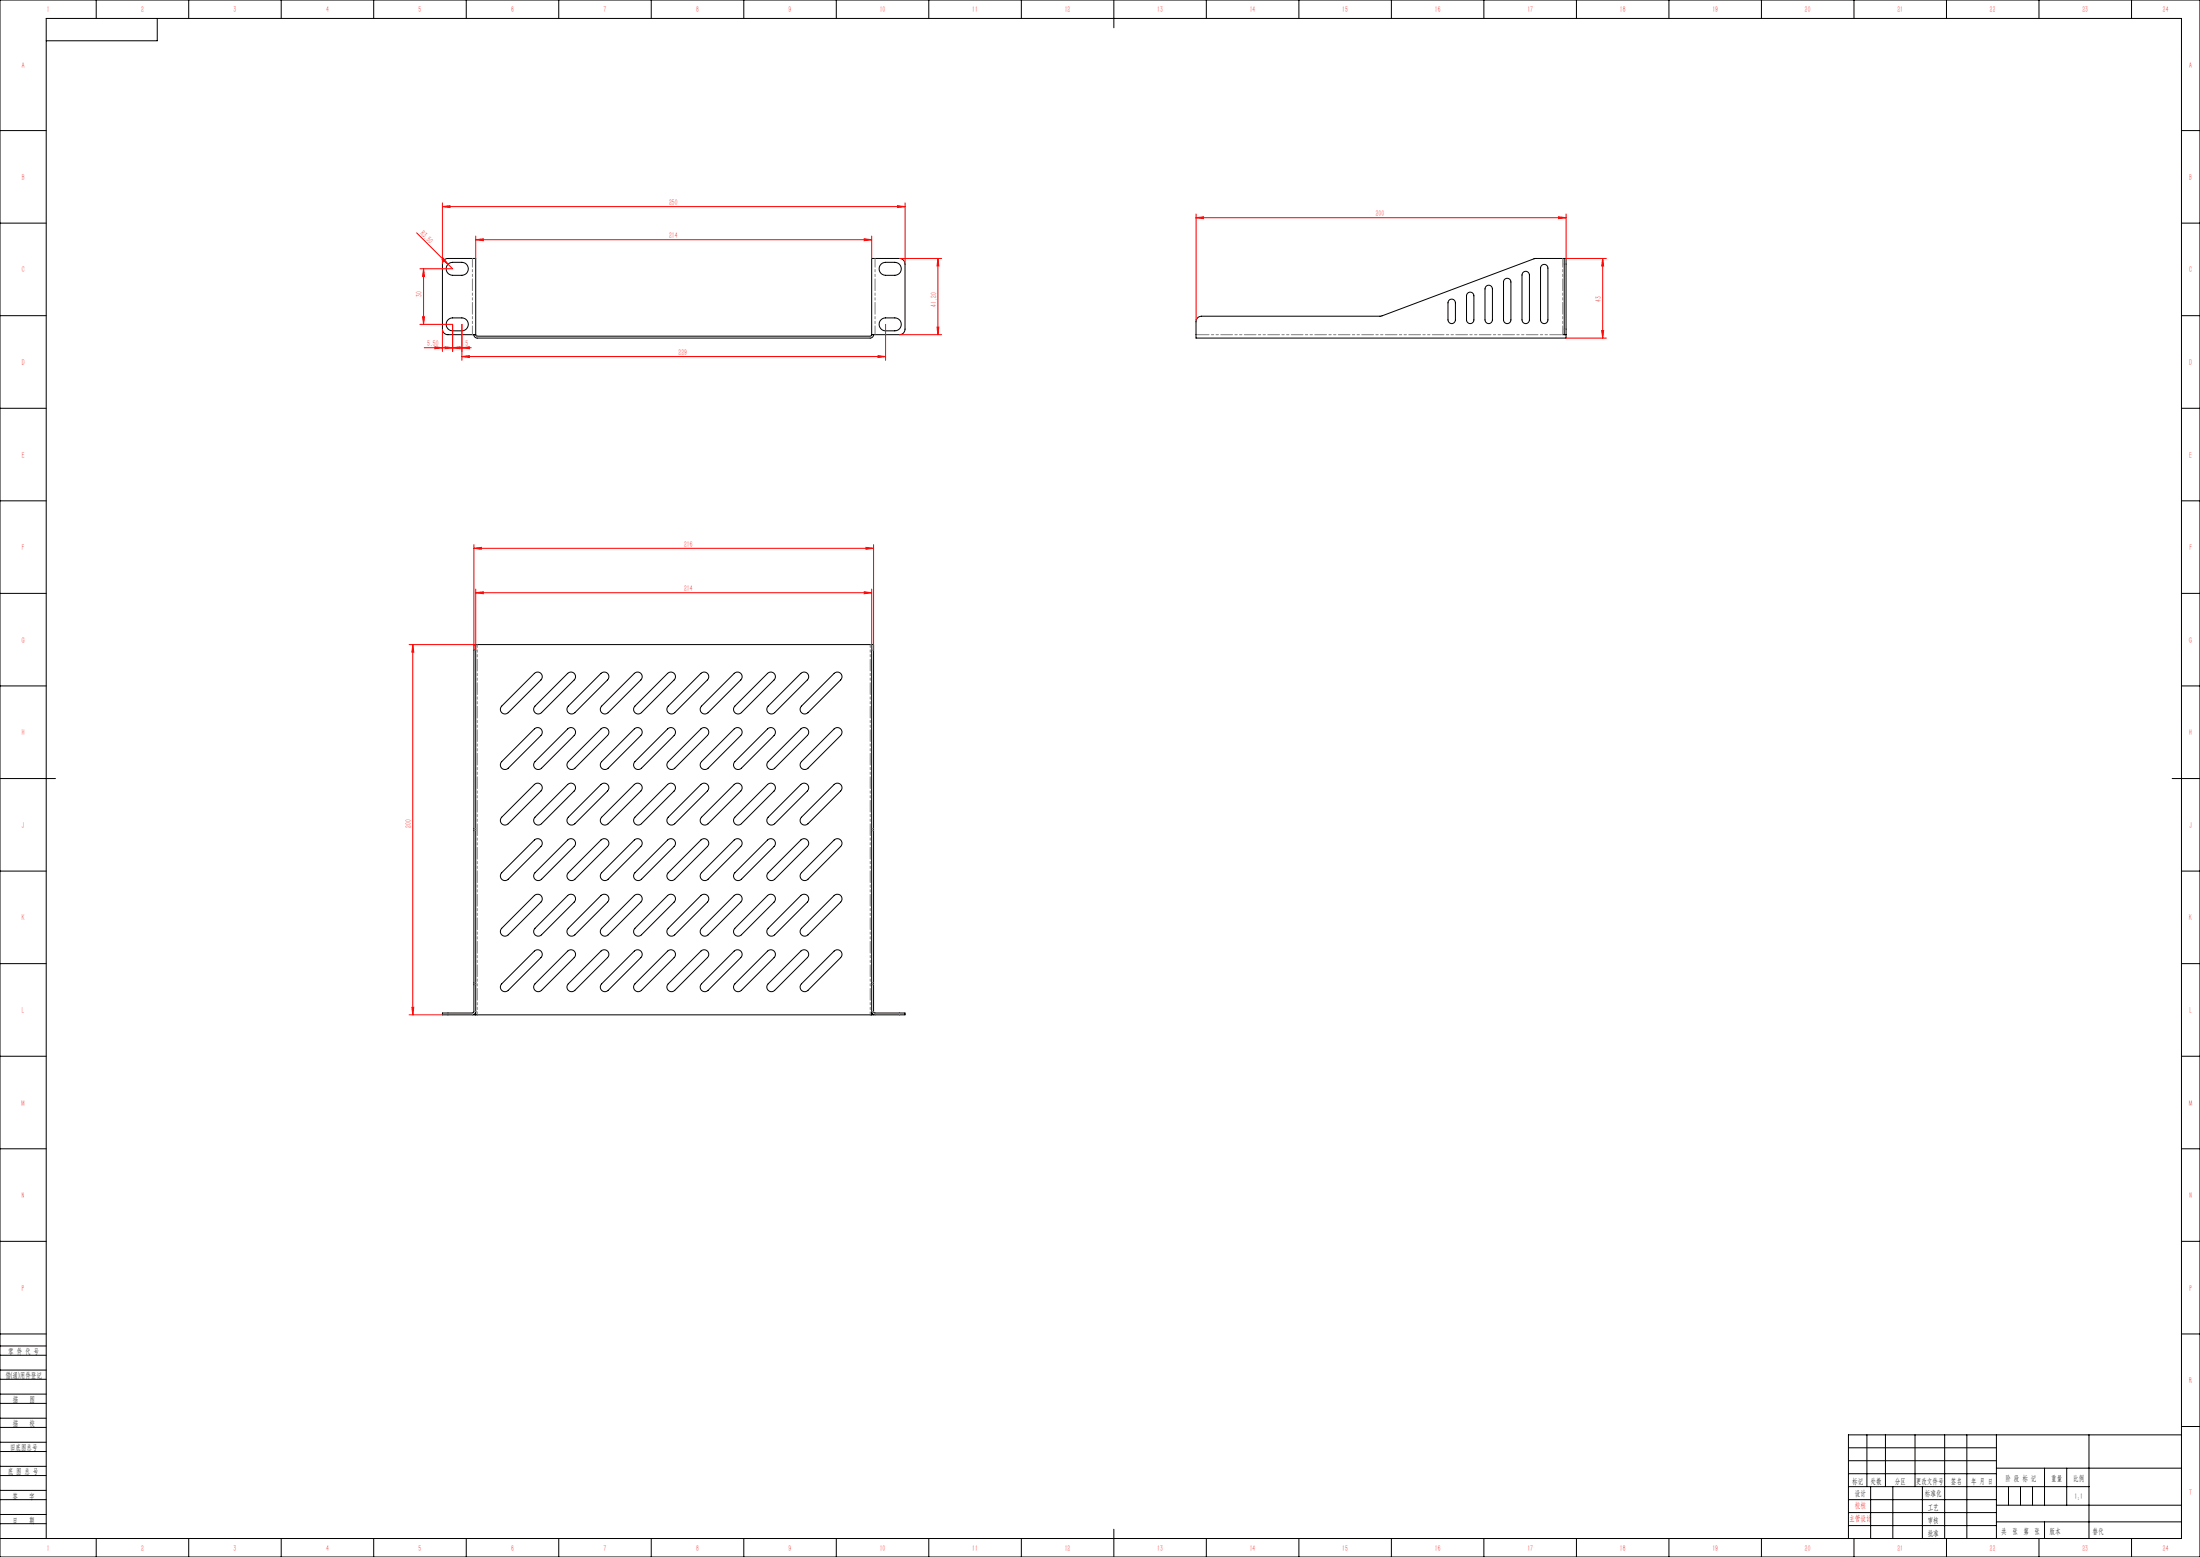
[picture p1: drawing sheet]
<svg xmlns="http://www.w3.org/2000/svg" width="1189mm" height="841mm" viewBox="0 0 1189 841" stroke-linecap="round" stroke-linejoin="round" font-family="sans-serif">
<g fill="none" stroke="#000" stroke-width=".54">
<path d="M0 0h1189v841h-1189zM52 0v10M85 10v12h-60M102 0v10M152 0v10M202 0v10M252 0v10M302 0v10M352 0v10M402 0v10M452 0v10M502 0v10"/>
<path d="M552 0v10M602 0v15M652 0v10M702 0v10M752 0v10M802 0v10M852 0v10M902 0v10M952 0v10M1002 0v10M1052 0v10M1102 0v10"/>
<path d="M1152 0v10M0 71h25M1179 71h10M0 121h25M845 140v41M845 140a1.5 1.5 0 0 1 2 1 1.5 1.5 0 0 1-1 1v39M845 140h-16l-83 31h-97a3 3 0 0 0-3 3v9h200v-2M1179 121h10M242 143l3-1h5a4 4 0 0 1 3 3 4 4 0 0 1-3 4h-5a4 4 0 0 1-4-2 4 4 0 0 1 1-4zM476 143l3-1h5a4 4 0 0 1 3 3 4 4 0 0 1-3 4h-5a4 4 0 0 1-4-2 4 4 0 0 1 1-4zM793 159l2-1 1 1 1 14a2 2 0 0 1-2 2 2 2 0 0 1-2-2v-13zM803 155l2-1 1 1 1 1v17a2 2 0 0 1-2 2 2 2 0 0 1-2-2v-17z"/>
<path d="M813 151l2-1 1 2 1 21a2 2 0 0 1-2 2 2 2 0 0 1-2-2v-21zM823 147h2h1l1 2v24a2 2 0 0 1-2 2 2 2 0 0 1-2-2v-24zM833 144l2-1 1 1 1 1v28a2 2 0 0 1-2 2 2 2 0 0 1-2-2v-28zM0 171h25M242 173l2-1h6a3 3 0 0 1 3 3 3 3 0 0 1-3 4h-5a3 3 0 0 1-4-2 3 3 0 0 1 1-4zM476 173l2-1h6a3 3 0 0 1 3 3 3 3 0 0 1-3 4h-5a3 3 0 0 1-4-2 3 3 0 0 1 1-4zM783 162h2l1 1 1 10a2 2 0 0 1-2 2 2 2 0 0 1-2-2v-9zM1179 171h10M256 181h-14a3 3 0 0 1-3-3v-35a3 3 0 0 1 3-3h15v41M256 181l1 1 1 1h212l2-1v-1M256 181h1M257 181l1 1h212l1-1"/>
<path d="M471 181v-41h15a3 3 0 0 1 3 3v35a3 3 0 0 1-3 3h-14M471 181h1M845 181h.1M845 181h1M0 221h25M1179 221h10M0 271h25M1179 271h10M0 321h25M1179 321h10M257 348a1.5 1.5 0 0 0-1 1 1.5 1.5 0 0 0 0 2v195l-1 1h-13a1.5 1.5 0 0 0-2 0 1.5 1.5 0 0 0-1 1h17l1-1v-1M257 348v200"/>
<path d="M257 348h214M471 348a1.4 1.4 0 0 1 1 1 1.4 1.4 0 0 1 0 2v196h1h14a1.5 1.5 0 0 1 2 1h-16h-1l-1-2M471 348v200M0 371h25M289 364a2.5 2.5 0 0 1 3 0 2.5 2.5 0 0 1 0 3l-17 18a2.5 2.5 0 0 1-4 0 2.5 2.5 0 0 1 0-4zM307 364a2.5 2.5 0 0 1 3 0 2.5 2.5 0 0 1 0 3l-17 18a2.5 2.5 0 0 1-4 0 2.5 2.5 0 0 1 0-4zM325 364a2.5 2.5 0 0 1 3 0 2.5 2.5 0 0 1 0 3l-17 18a2.5 2.5 0 0 1-4 0 2.5 2.5 0 0 1 0-4zM361 364a2.5 2.5 0 0 1 3 0 2.5 2.5 0 0 1 0 3l-17 18a2.5 2.5 0 0 1-4 0 2.5 2.5 0 0 1 0-4zM379 364a2.5 2.5 0 0 1 3 0 2.5 2.5 0 0 1 0 3l-17 18a2.5 2.5 0 0 1-4 0 2.5 2.5 0 0 1 0-4zM397 364a2.5 2.5 0 0 1 3 0 2.5 2.5 0 0 1 0 3l-17 18a2.5 2.5 0 0 1-4 0 2.5 2.5 0 0 1 0-4zM1179 371h10M289 394a2.5 2.5 0 0 1 3 0 2.5 2.5 0 0 1 0 3l-17 18a2.5 2.5 0 0 1-4 0 2.5 2.5 0 0 1 0-4z"/>
<path d="M307 394a2.5 2.5 0 0 1 3 0 2.5 2.5 0 0 1 0 3l-17 18a2.5 2.5 0 0 1-4 0 2.5 2.5 0 0 1 0-4zM325 394a2.5 2.5 0 0 1 3 0 2.5 2.5 0 0 1 0 3l-17 18a2.5 2.5 0 0 1-4 0 2.5 2.5 0 0 1 0-4zM325 381l18-17a2.5 2.5 0 0 1 3 0 2.5 2.5 0 0 1 0 3l-17 18a2.5 2.5 0 0 1-4 0 2.5 2.5 0 0 1 0-4zM361 394a2.5 2.5 0 0 1 3 0 2.5 2.5 0 0 1 0 3l-17 18a2.5 2.5 0 0 1-4 0 2.5 2.5 0 0 1 0-4zM379 394a2.5 2.5 0 0 1 3 0 2.5 2.5 0 0 1 0 3l-17 18a2.5 2.5 0 0 1-4 0 2.5 2.5 0 0 1 0-4zM397 394a2.5 2.5 0 0 1 3 0 2.5 2.5 0 0 1 0 3l-17 18a2.5 2.5 0 0 1-4 0 2.5 2.5 0 0 1 0-4zM397 381l18-17a2.5 2.5 0 0 1 3 0 2.5 2.5 0 0 1 0 3l-17 18a2.5 2.5 0 0 1-4 0 2.5 2.5 0 0 1 0-4zM415 381l18-17a2.5 2.5 0 0 1 3 0 2.5 2.5 0 0 1 0 3l-17 18a2.5 2.5 0 0 1-4 0 2.5 2.5 0 0 1 0-4zM433 381l18-17a2.5 2.5 0 0 1 3 0 2.5 2.5 0 0 1 0 3l-17 18a2.5 2.5 0 0 1-4 0 2.5 2.5 0 0 1 0-4zM325 411l18-17a2.5 2.5 0 0 1 3 0 2.5 2.5 0 0 1 0 3l-17 18a2.5 2.5 0 0 1-4 0 2.5 2.5 0 0 1 0-4zM397 411l18-17a2.5 2.5 0 0 1 3 0 2.5 2.5 0 0 1 0 3l-17 18a2.5 2.5 0 0 1-4 0 2.5 2.5 0 0 1 0-4zM415 411l18-17a2.5 2.5 0 0 1 3 0 2.5 2.5 0 0 1 0 3l-17 18a2.5 2.5 0 0 1-4 0 2.5 2.5 0 0 1 0-4z"/>
<path d="M433 411l18-17a2.5 2.5 0 0 1 3 0 2.5 2.5 0 0 1 0 3l-17 18a2.5 2.5 0 0 1-4 0 2.5 2.5 0 0 1 0-4zM0 421h30M289 424a2.5 2.5 0 0 1 3 0 2.5 2.5 0 0 1 0 3l-17 18a2.5 2.5 0 0 1-4 0 2.5 2.5 0 0 1 0-4zM307 424a2.5 2.5 0 0 1 3 0 2.5 2.5 0 0 1 0 3l-17 18a2.5 2.5 0 0 1-4 0 2.5 2.5 0 0 1 0-4zM325 424a2.5 2.5 0 0 1 3 0 2.5 2.5 0 0 1 0 3l-17 18a2.5 2.5 0 0 1-4 0 2.5 2.5 0 0 1 0-4zM361 424a2.5 2.5 0 0 1 3 0 2.5 2.5 0 0 1 0 3l-17 18a2.5 2.5 0 0 1-4 0 2.5 2.5 0 0 1 0-4zM379 424a2.5 2.5 0 0 1 3 0 2.5 2.5 0 0 1 0 3l-17 18a2.5 2.5 0 0 1-4 0 2.5 2.5 0 0 1 0-4zM397 424a2.5 2.5 0 0 1 3 0 2.5 2.5 0 0 1 0 3l-17 18a2.5 2.5 0 0 1-4 0 2.5 2.5 0 0 1 0-4zM1174 421h15M289 454a2.5 2.5 0 0 1 3 0 2.5 2.5 0 0 1 0 3l-17 18a2.5 2.5 0 0 1-4 0 2.5 2.5 0 0 1 0-4zM307 454a2.5 2.5 0 0 1 3 0 2.5 2.5 0 0 1 0 3l-17 18a2.5 2.5 0 0 1-4 0 2.5 2.5 0 0 1 0-4zM325 454a2.5 2.5 0 0 1 3 0 2.5 2.5 0 0 1 0 3l-17 18a2.5 2.5 0 0 1-4 0 2.5 2.5 0 0 1 0-4z"/>
<path d="M325 441l18-17a2.5 2.5 0 0 1 3 0 2.5 2.5 0 0 1 0 3l-17 18a2.5 2.5 0 0 1-4 0 2.5 2.5 0 0 1 0-4zM361 454a2.5 2.5 0 0 1 3 0 2.5 2.5 0 0 1 0 3l-17 18a2.5 2.5 0 0 1-4 0 2.5 2.5 0 0 1 0-4zM379 454a2.5 2.5 0 0 1 3 0 2.5 2.5 0 0 1 0 3l-17 18a2.5 2.5 0 0 1-4 0 2.5 2.5 0 0 1 0-4zM397 454a2.5 2.5 0 0 1 3 0 2.5 2.5 0 0 1 0 3l-17 18a2.5 2.5 0 0 1-4 0 2.5 2.5 0 0 1 0-4zM397 441l18-17a2.5 2.5 0 0 1 3 0 2.5 2.5 0 0 1 0 3l-17 18a2.5 2.5 0 0 1-4 0 2.5 2.5 0 0 1 0-4zM415 454a2.5 2.5 0 0 1 3 0 2.5 2.5 0 0 1 0 3l-17 18a2.5 2.5 0 0 1-4 0 2.5 2.5 0 0 1 0-4zM415 441l18-17a2.5 2.5 0 0 1 3 0 2.5 2.5 0 0 1 0 3l-17 18a2.5 2.5 0 0 1-4 0 2.5 2.5 0 0 1 0-4zM433 441l18-17a2.5 2.5 0 0 1 3 0 2.5 2.5 0 0 1 0 3l-17 18a2.5 2.5 0 0 1-4 0 2.5 2.5 0 0 1 0-4zM0 471h25M325 471l18-17a2.5 2.5 0 0 1 3 0 2.5 2.5 0 0 1 0 3l-17 18a2.5 2.5 0 0 1-4 0 2.5 2.5 0 0 1 0-4zM415 471l18-17a2.5 2.5 0 0 1 3 0 2.5 2.5 0 0 1 0 3l-17 18a2.5 2.5 0 0 1-4 0 2.5 2.5 0 0 1 0-4zM433 471l18-17a2.5 2.5 0 0 1 3 0 2.5 2.5 0 0 1 0 3l-17 18a2.5 2.5 0 0 1-4 0 2.5 2.5 0 0 1 0-4z"/>
<path d="M1179 471h10M289 484a2.5 2.5 0 0 1 3 0 2.5 2.5 0 0 1 0 3l-17 18a2.5 2.5 0 0 1-4 0 2.5 2.5 0 0 1 0-4zM307 484a2.5 2.5 0 0 1 3 0 2.5 2.5 0 0 1 0 3l-17 18a2.5 2.5 0 0 1-4 0 2.5 2.5 0 0 1 0-4zM325 484a2.5 2.5 0 0 1 3 0 2.5 2.5 0 0 1 0 3l-17 18a2.5 2.5 0 0 1-4 0 2.5 2.5 0 0 1 0-4zM343 484a2.5 2.5 0 0 1 3 0 2.5 2.5 0 0 1 0 3l-17 18a2.5 2.5 0 0 1-4 0 2.5 2.5 0 0 1 0-4zM361 484a2.5 2.5 0 0 1 3 0 2.5 2.5 0 0 1 0 3l-17 18a2.5 2.5 0 0 1-4 0 2.5 2.5 0 0 1 0-4zM379 484a2.5 2.5 0 0 1 3 0 2.5 2.5 0 0 1 0 3l-17 18a2.5 2.5 0 0 1-4 0 2.5 2.5 0 0 1 0-4zM397 484a2.5 2.5 0 0 1 3 0 2.5 2.5 0 0 1 0 3l-17 18a2.5 2.5 0 0 1-4 0 2.5 2.5 0 0 1 0-4zM415 484a2.5 2.5 0 0 1 3 0 2.5 2.5 0 0 1 0 3l-17 18a2.5 2.5 0 0 1-4 0 2.5 2.5 0 0 1 0-4zM433 484a2.5 2.5 0 0 1 3 0 2.5 2.5 0 0 1 0 3l-17 18a2.5 2.5 0 0 1-4 0 2.5 2.5 0 0 1 0-4zM451 484a2.5 2.5 0 0 1 3 0 2.5 2.5 0 0 1 0 3l-17 18a2.5 2.5 0 0 1-4 0 2.5 2.5 0 0 1 0-4zM289 514a2.5 2.5 0 0 1 3 0 2.5 2.5 0 0 1 0 3l-17 18a2.5 2.5 0 0 1-4 0 2.5 2.5 0 0 1 0-4z"/>
<path d="M307 514a2.5 2.5 0 0 1 3 0 2.5 2.5 0 0 1 0 3l-17 18a2.5 2.5 0 0 1-4 0 2.5 2.5 0 0 1 0-4zM325 514a2.5 2.5 0 0 1 3 0 2.5 2.5 0 0 1 0 3l-17 18a2.5 2.5 0 0 1-4 0 2.5 2.5 0 0 1 0-4zM361 514a2.5 2.5 0 0 1 3 0 2.5 2.5 0 0 1 0 3l-17 18a2.5 2.5 0 0 1-4 0 2.5 2.5 0 0 1 0-4zM379 514a2.5 2.5 0 0 1 3 0 2.5 2.5 0 0 1 0 3l-17 18a2.5 2.5 0 0 1-4 0 2.5 2.5 0 0 1 0-4zM397 514a2.5 2.5 0 0 1 3 0 2.5 2.5 0 0 1 0 3l-17 18a2.5 2.5 0 0 1-4 0 2.5 2.5 0 0 1 0-4zM0 521h25M325 531l18-17a2.5 2.5 0 0 1 3 0 2.5 2.5 0 0 1 0 3l-17 18a2.5 2.5 0 0 1-4 0 2.5 2.5 0 0 1 0-4zM397 531l18-17a2.5 2.5 0 0 1 3 0 2.5 2.5 0 0 1 0 3l-17 18a2.5 2.5 0 0 1-4 0 2.5 2.5 0 0 1 0-4zM415 531l18-17a2.5 2.5 0 0 1 3 0 2.5 2.5 0 0 1 0 3l-17 18a2.5 2.5 0 0 1-4 0 2.5 2.5 0 0 1 0-4zM433 531l18-17a2.5 2.5 0 0 1 3 0 2.5 2.5 0 0 1 0 3l-17 18a2.5 2.5 0 0 1-4 0 2.5 2.5 0 0 1 0-4zM1179 521h10M256 548h1"/>
<path d="M257 548h214M472 548h-1M0 571h25M1179 571h10M0 621h25M1179 621h10M0 671h25M1179 671h10M0 732h25M0 727h25M0 721h25M1179 721h10"/>
<path d="M0 745h25M0 740h25M0 758h25M0 753h25M0 771h25M0 766h25M0 779h25M1009 775v28M1019 775v28M1035 775v28M1051 775v56M1063 775v56"/>
<path d="M1079 775v56M1129 775v56M1179 771h10M1179 775h-180v56M0 784h25M0 797h25M0 792h25M999 782h80M999 789h80M999 796h80M1079 793h100M1105 793v20"/>
<path d="M1117 793v20M0 810h25M0 805h25M0 818h25M999 810h80M999 803h130M999 817h80M1011 803v28M1023 803v28M1039 803v28M1079 813h100M1085 803v10"/>
<path d="M1092 803v10M1098 803v10M0 823h25M0 831h1179v-821h-1154v821M52 831v10M102 831v10M152 831v10M202 831v10M252 831v10M302 831v10M352 831v10M402 831v10"/>
<path d="M452 831v10M502 831v10M552 831v10M602 826v15M652 831v10M702 831v10M752 831v10M802 831v10M852 831v10M902 831v10M952 831v10M999 824h80"/>
<path d="M1002 831v10M1052 831v10M1079 822h100M1102 831v10M1105 822v9M1152 831v10"/>
</g>
<path d="M255 140v41M845 140v41M473 181v-41" fill="none" stroke="#808080" stroke-width=".54" stroke-dasharray="6.3 1.3 1.3 1.3 1.3 1.3" stroke-dashoffset="1.6"/>
<g fill="none" stroke="#808080" stroke-width=".54" stroke-dasharray="6.3 1.3 1.3 1.3 1.3 1.3">
<path d="M846 143h-1M845 178h1M258 182v1M470 182v1M257 351h-1M472 351h-1M256 448h1M257 449h-1M471 448h1M472 449h-1M256 531h1M257 532h-1"/>
<path d="M471 531h1M472 532h-1M242 547v1M255 547v1M256 546h1M472 546h-1M473 547v1M486 548v-1"/>
</g>
<path d="M845 181h-199" fill="none" stroke="#808080" stroke-width=".54" stroke-dasharray="6.3 1.3 1.3 1.3 1.3 1.3" stroke-dashoffset="-.7"/>
<path d="M470 348v200M258 548v-200" fill="none" stroke="#808080" stroke-width=".54" stroke-dasharray="6.3 1.3 1.3 1.3 1.3 1.3" stroke-dashoffset="4.8"/>
<g fill="none" stroke="#f00" stroke-width=".54">
<path d="M239 112l4-1v1zM239 110v33M239 112h250M485 111l4 1h-4zM489 110v33M646 118l4-1v1zM646 116v58M646 118h200M842 117l4 1h-4zM846 116v24h22M225 126l20 19h-18M240 139l2 4-3-3z"/>
<path d="M257 129h4v1zM257 128v12M257 129h214M467 129h4l-4 1zM471 128v12M486 140h23M507 140v4h-1zM507 140v41M866 140l1 4h-1zM866 140v43M229 145v4h-1zM229 145v30"/>
<path d="M227 175h18v15M228 171h1v4zM239 178v12M250 175v20M479 175v20M506 177h1v4zM866 179h1l-1 4zM229 188h26M235 187l4 1h-4zM241 187l4 1h-4zM245 188l4-1v1zM250 193l4-1v1z"/>
<path d="M250 188l4-1v1zM250 193h229M475 192l4 1h-4zM486 181h23M846 183h22M256 296h4v1zM256 294v57M256 296h216M468 296h4l-4 1zM472 294v57M257 318v33M467 320h4l-4 1z"/>
<path d="M471 318v33M257 320h4v1zM257 320h214M221 348h36M223 348l1 4h-1zM223 348v200M221 548h18M223 544h1l-1 4z"/>
</g>
<g fill="#f00">
<path d="M240 139l2 4-3-3z"/>
<path d="M250 193l4-1v1zM475 192l4 1h-4zM256 296h4v1zM468 296h4l-4 1zM257 320h4v1zM467 320h4l-4 1z"/>
<path d="M239 112l4-1v1zM485 111l4 1h-4z"/>
<path d="M245 188l4-1v1zM235 187l4 1h-4z"/>
<path d="M250 188l4-1v1zM241 187l4 1h-4z"/>
<path d="M229 145v4h-1zM228 171h1v4zM866 140l1 4h-1zM866 179h1l-1 4zM223 348l1 4h-1zM223 544h1l-1 4z"/>
<path d="M507 140v4h-1zM506 177h1v4z"/>
<path d="M257 129h4v1zM467 129h4l-4 1z"/>
<path d="M646 118l4-1v1zM842 117l4 1h-4z"/>
</g>
<g font-size="4.4" fill="#f00">
<text x="25" y="7">1</text>
<text x="76" y="7">2</text>
<text x="126" y="7">3</text>
<text x="176" y="7">4</text>
<text x="226" y="7">5</text>
<text x="276" y="7">6</text>
<text x="326" y="7">7</text>
<text x="376" y="7">8</text>
<text x="426" y="7">9</text>
<text x="475" y="7">10</text>
<text x="525" y="7">11</text>
<text x="575" y="7">12</text>
<text x="625" y="7">13</text>
<text x="675" y="7">14</text>
<text x="725" y="7">15</text>
<text x="775" y="7">16</text>
<text x="825" y="7">17</text>
<text x="875" y="7">18</text>
<text x="925" y="7">19</text>
<text x="975" y="7">20</text>
<text x="1025" y="7">21</text>
<text x="1075" y="7">22</text>
<text x="1125" y="7">23</text>
<text x="1169" y="7">24</text>
<text x="12" y="37">A</text>
<text x="1183" y="37">A</text>
<text x="12" y="97">B</text>
<text x="1183" y="97">B</text>
<text x="362" y="111">250</text>
<text x="744" y="117">200</text>
<text x="227" y="126" transform="rotate(45 227 126)">R3.50</text>
<text x="362" y="129">214</text>
<text x="12" y="147">C</text>
<text x="1183" y="147">C</text>
<text x="228" y="161" transform="rotate(-90 228 161)">30</text>
<text x="506" y="166" transform="rotate(-90 506 166)">41.20</text>
<text x="865" y="163" transform="rotate(-90 865 163)">43</text>
<text x="231" y="187">5.50</text>
<text x="252" y="187">5</text>
<text x="367" y="192">229</text>
<text x="12" y="197">D</text>
<text x="1183" y="197">D</text>
<text x="12" y="247">E</text>
<text x="1183" y="247">E</text>
<text x="12" y="297">F</text>
<text x="370" y="295">216</text>
<text x="1183" y="297">F</text>
<text x="370" y="319">214</text>
<text x="12" y="347">G</text>
<text x="1183" y="347">G</text>
<text x="12" y="397">H</text>
<text x="1183" y="397">H</text>
<text x="12" y="447">J</text>
<text x="222" y="447" transform="rotate(-90 222 447)">200</text>
<text x="1183" y="447">J</text>
<text x="12" y="497">K</text>
<text x="1183" y="497">K</text>
<text x="12" y="547">L</text>
<text x="1183" y="547">L</text>
<text x="12" y="597">M</text>
<text x="1183" y="597">M</text>
<text x="12" y="647">N</text>
<text x="1183" y="647">N</text>
<text x="12" y="697">P</text>
<text x="1183" y="697">P</text>
<text x="1183" y="747">R</text>
<text x="1183" y="807">T</text>
<text x="1002" y="815">校核</text>
<text x="999" y="822">主管设计</text>
<text x="25" y="838">1</text>
<text x="76" y="838">2</text>
<text x="126" y="838">3</text>
<text x="176" y="838">4</text>
<text x="226" y="838">5</text>
<text x="276" y="838">6</text>
<text x="326" y="838">7</text>
<text x="376" y="838">8</text>
<text x="426" y="838">9</text>
<text x="475" y="838">10</text>
<text x="525" y="838">11</text>
<text x="575" y="838">12</text>
<text x="625" y="838">13</text>
<text x="675" y="838">14</text>
<text x="725" y="838">15</text>
<text x="775" y="838">16</text>
<text x="825" y="838">17</text>
<text x="875" y="838">18</text>
<text x="925" y="838">19</text>
<text x="975" y="838">20</text>
<text x="1025" y="838">21</text>
<text x="1075" y="838">22</text>
<text x="1125" y="838">23</text>
<text x="1169" y="838">24</text>
</g>
<g font-size="4.4">
<text x="4" y="731">零 件 代 号</text>
<text x="3" y="744">借(通)用件登记</text>
<text x="7" y="757">描</text>
<text x="16" y="757">图</text>
<text x="7" y="771">描</text>
<text x="16" y="771">校</text>
<text x="5" y="783">旧底图总号</text>
<text x="4" y="796">底 图 总 号</text>
<text x="1001" y="801">标记</text>
<text x="1011" y="801">处数</text>
<text x="1024" y="801">分区</text>
<text x="1035" y="801">更改文件号</text>
<text x="1054" y="801">签名</text>
<text x="1065" y="801">年 月 日</text>
<text x="1084" y="800">阶 段 标 记</text>
<text x="1109" y="800">重量</text>
<text x="1120" y="800">比例</text>
<text x="7" y="809">签</text>
<text x="16" y="809">字</text>
<text x="1002" y="808">设计</text>
<text x="1040" y="808">标准化</text>
<text x="1042" y="815">工艺</text>
<text x="7" y="822">日</text>
<text x="16" y="822">期</text>
<text x="1042" y="822">审核</text>
<text x="1042" y="829">批准</text>
<text x="1082" y="828">共 张 第 张</text>
<text x="1108" y="828">版本</text>
</g>
<g font-size="4.4" fill="#0a0605">
<text x="1121" y="809">1:1</text>
<text x="1131" y="828">替代</text>
</g>
</svg>
